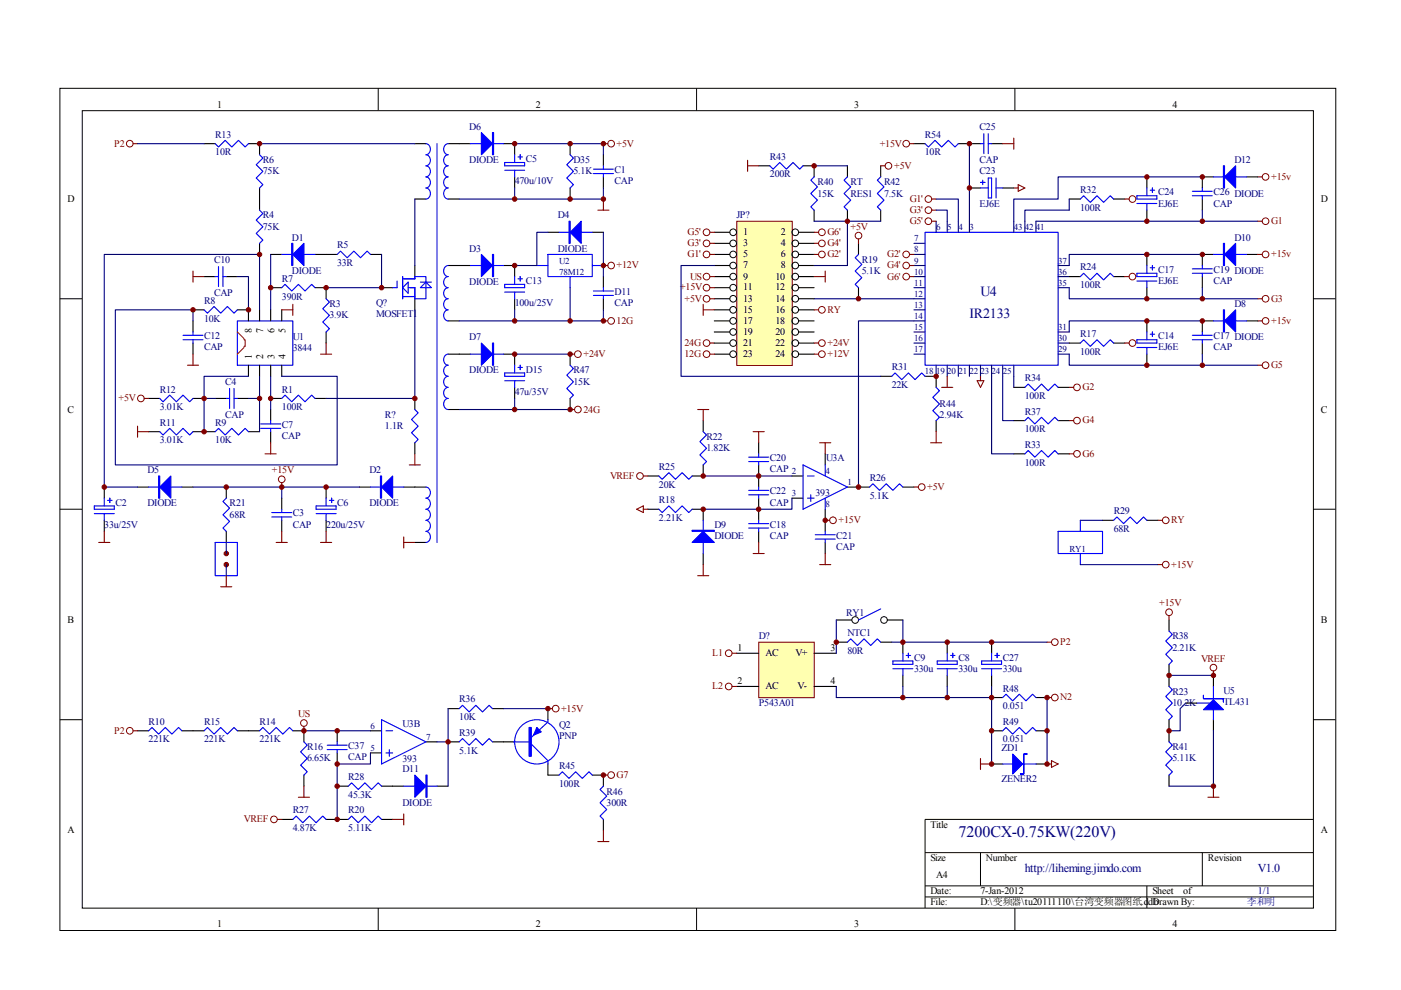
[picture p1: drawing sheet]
<svg xmlns="http://www.w3.org/2000/svg" width="297mm" height="210mm" viewBox="0 0 297 210" stroke-linecap="round" stroke-linejoin="round" font-family="sans-serif">
<g fill="none" stroke="#000" stroke-width=".21">
<path d="M12.7 18.7h270.5v178.6h-270.5zM80.2 18.7v4.7M147.7 18.7v4.7M215.2 18.7v4.7M17.4 23.5h261.1v169h-261.1zM12.7 63.3h4.7M278.4 63.3h4.7M12.7 108h4.7M278.4 108h4.7M12.7 152.6h4.7M278.4 152.6h4.7M278.4 173.7h-82.3v18.8"/>
<path d="M80.2 192.5v4.7M147.7 192.5v4.7M196.1 180.8h82.3M196.1 187.8h82.3M196.1 190.2h82.3M207.9 180.8v7M215.2 192.5v4.7M243.2 187.8v4.7M254.9 180.8v7"/>
</g>
<g fill="none" stroke="#00f" stroke-width=".23">
<path d="M45.6 30.5l.7 .7 1.4-1.4 1.4 1.4 1.5-1.4 1.4 1.4 .7-.7M55 32.8l.7 .7-1.4 1.4 1.4 1.4-1.4 1.4 1.4 1.5-.7 .7M90.3 30.5a1.21 1.21 0 0 1 .9 1.1 1.21 1.21 0 0 1-.9 1.2 1.2 1.2 0 0 1 .9 1.2 1.2 1.2 0 0 1-.9 1.2 1.2 1.2 0 0 1 .9 1.1 1.2 1.2 0 0 1-.9 1.2 1.2 1.2 0 0 1 .9 1.2 1.2 1.2 0 0 1-.9 1.2 1.2 1.2 0 0 1 .9 1.1 1.2 1.2 0 0 1-.9 1.2M92.7 30.5v84.5M95 30.5a1.21 1.21 0 0 0-.9 1.1 1.21 1.21 0 0 0 .9 1.2 1.2 1.2 0 0 0-.9 1.2 1.2 1.2 0 0 0 .9 1.2 1.2 1.2 0 0 0-.9 1.1 1.2 1.2 0 0 0 .9 1.2 1.2 1.2 0 0 0-.9 1.2 1.2 1.2 0 0 0 .9 1.2 1.2 1.2 0 0 0-.9 1.1 1.2 1.2 0 0 0 .9 1.2M99.7 30.5h7.1M107 34.5h4.2v.7h-4.2zM107 36.1h4.2M109.1 32.8v1.7M109.1 36.1v1.4M109.8 33.3h1M110.3 32.8v.9"/>
<path d="M120.9 32.8l.7 .7-1.4 1.4 1.4 1.4-1.4 1.4 1.4 1.5-.7 .7M125.8 35.9h4.2M125.8 36.8h4.2M127.9 35.2v.7M127.9 36.8v.7M196.1 30.5l.7 .7 1.4-1.4 1.5 1.4 1.4-1.4 1.4 1.4 .7-.7M207.9 30.5h.7M207.9 38.7h.9M207.9 39.9h1.6M208.4 38.2v1M208.6 28.3v4.3M209.5 30.5h.7"/>
<path d="M209.5 37.7h.7v4.3h-.7zM209.5 28.3v4.3M211.2 39.9h1.4M211.2 37.7v4.3M243.2 39.9v1.6M244.3 39.9v.9M257.3 37.5h7M45.6 58.6h.7M46.3 56.5v4.3M47.3 58.6h.7M47.3 56.5v4.3M55 44.6l.7 .7-1.4 1.4 1.4 1.4-1.4 1.4 1.4 1.4-.7 .7"/>
<path d="M59.7 53.9h7.1M71.5 53.9l.7-.7 1.4 1.5 1.4-1.5 1.4 1.5 1.4-1.5 .7 .7M84.2 59.6v1.4h-1M85.4 59.1h2.6v-.5h2.3v4.7h-2.3v-2.3h-1.5M85.4 58.6v4.7M89.1 59.8h2.4M95 56.3a1.2 1.2 0 0 0-.9 1.2 1.2 1.2 0 0 0 .9 1.1 1.2 1.2 0 0 0-.9 1.2 1.2 1.2 0 0 0 .9 1.2 1.2 1.2 0 0 0-.9 1.2 1.2 1.2 0 0 0 .9 1.1 1.2 1.2 0 0 0-.9 1.2 1.2 1.2 0 0 0 .9 1.2M99.7 56.3h7.1M109.1 58.6v1.7M109.8 59.1h1M110.3 58.6v1M113.8 56.3h2.4"/>
<path d="M116.2 53.9h9.4v4.7h-9.4zM118.5 49.3h7.1M120.9 58.6v2.4M125.6 56.3h2.3M182 53.9l-.7 .8 1.4 1.4-1.4 1.4 1.4 1.4-1.4 1.4 .7 .7M196.1 49.3h28.2v28.1h-28.2zM229 58.6l.8-.7 1.4 1.4 1.4-1.4 1.4 1.4 1.4-1.4 .7 .7M229 42.2l.8-.7 1.4 1.4 1.4-1.4 1.4 1.4 1.4-1.4 .7 .7M241 57.9h4.3v.7h-4.3zM241 41.5h4.3v.7h-4.3zM241 59.6h4.3M241 43.1h4.3"/>
<path d="M243.2 43.1v1.5M243.2 56.3v1.6M243.2 59.6v1.4M243.9 56.8h.9M243.9 40.3h.9M244.3 56.3v.9M257.3 53.9h7M38.8 72h4.2M38.8 71.1h4.2M40.9 70.4v.7M40.9 72v.7M43.3 65.7l.7 .7 1.4-1.4 1.4 1.4 1.4-1.4 1.4 1.4 .7-.7"/>
<path d="M50.3 68h11.8v9.4h-11.8zM59.7 61l.7-.7 1.4 1.4 1.5-1.4 1.4 1.4 1.4-1.4 .7 .7M69.1 63.3l.7 .7-1.4 1.5 1.4 1.4-1.4 1.4 1.4 1.4-.7 .7M85.4 62.9h2.6M85.4 61l1.1-1.2v2.4zM89.1 61l1.2-1.2 1.2 1.2zM95 65.7a1.2 1.2 0 0 0-.9 1.2 1.2 1.2 0 0 0 .9 1.1M95 75.1a1.2 1.2 0 0 0-.9 1.2 1.2 1.2 0 0 0 .9 1.1 1.21 1.21 0 0 0-.9 1.2 1.21 1.21 0 0 0 .9 1.2 1.2 1.2 0 0 0-.9 1.2 1.2 1.2 0 0 0 .9 1.1 1.2 1.2 0 0 0-.9 1.2 1.2 1.2 0 0 0 .9 1.2 1.2 1.2 0 0 0-.9 1.2 1.2 1.2 0 0 0 .9 1.1M99.7 75.1h7.1M107 60.3h4.2v.7h-4.2zM107 79.1h4.2v.7h-4.2zM107 61.9h4.2"/>
<path d="M109.1 61.9v1.4M109.1 77.4v1.7M109.8 77.9h1M110.3 77.4v1M120.9 77.4l.7 .7-1.4 1.4 1.4 1.5-1.4 1.4 1.4 1.4-.7 .7M125.8 62.6h4.2M125.8 61.7h4.2M127.9 61v.7M127.9 62.6v.7M189.1 79.8l.7-.7 1.4 1.4 1.4-1.4 1.4 1.4 1.4-1.4 .7 .7M229 72.7l.8-.7 1.4 1.4 1.4-1.4 1.4 1.4 1.4-1.4 .7 .7M241 72h4.3v.7h-4.3z"/>
<path d="M241 73.7h4.3M243.2 70.4v1.6M243.2 73.7v1.4M243.9 70.9h.9M244.3 70.4v.9M257.3 68h7M33.9 91.5l.7 .7 1.4-1.4 1.4 1.4 1.4-1.4 1.4 1.4 .7-.7M33.9 84.5l.7 .7 1.4-1.4 1.4 1.4 1.4-1.4 1.4 1.4 .7-.7M45.6 91.5l.7-.7 1.4 1.4 1.4-1.4 1.5 1.4 1.4-1.4 .7 .7M48 84.5h.7M48.7 82.4v4.2M49.6 84.5h.7"/>
<path d="M49.6 82.4v4.2M55.3 90.8h4.2M55.3 89.9h4.2M57.4 89.2v.7M57.4 90.8v.7M59.7 84.5l.7-.7 1.4 1.4 1.5-1.4 1.4 1.4 1.4-1.4 .7 .7M88 86.8l.7 .7-1.5 1.4 1.5 1.5-1.5 1.4 1.5 1.4-.7 .7M107 80.7h4.2M109.1 80.7v1.4M198.5 82.1l.7 .7-1.4 1.4 1.4 1.5-1.4 1.4 1.4 1.4-.7 .7M217.3 82.1l.7-.7 1.4 1.4 1.4-1.4 1.4 1.4 1.4-1.4 .7 .7M217.3 89.2l.7-.7 1.4 1.4 1.4-1.4 1.4 1.4 1.4-1.4 .7 .7"/>
<path d="M217.3 96.2l.7-.7 1.4 1.4 1.4-1.4 1.4 1.4 1.4-1.4 .7 .7M20 108.9h4.2M20 107.3h4.2v.7h-4.2zM22.1 105.6v1.7M22.1 108.9v1.4M22.8 106.1h1M23.3 105.6v1M31.5 103.3h7.1M45.6 115h4.7v7.1h-4.7zM48 105.6l-.7 .7 1.4 1.4-1.4 1.4 1.4 1.5-1.4 1.4 .7 .7M57.6 109.6h4.2M57.6 108.7h4.2"/>
<path d="M59.7 108v.7M59.7 109.6v.7M67 107.3h4.3v.7h-4.3zM67 108.9h4.3M69.1 105.6v1.7M69.1 108.9v1.4M69.8 106.1h1M70.3 105.6v1M78.5 103.3h7.1M90.3 103.3a1.2 1.2 0 0 1 .9 1.1 1.2 1.2 0 0 1-.9 1.2 1.2 1.2 0 0 1 .9 1.2 1.2 1.2 0 0 1-.9 1.2 1.21 1.21 0 0 1 .9 1.1 1.21 1.21 0 0 1-.9 1.2 1.2 1.2 0 0 1 .9 1.2 1.2 1.2 0 0 1-.9 1.2 1.2 1.2 0 0 1 .9 1.1 1.2 1.2 0 0 1-.9 1.2"/>
</g>
<g fill="none" stroke="#000" stroke-width=".23">
<path d="M43.3 30.5h2.3M52.7 30.5h2.3v2.3M55 39.9v4.7M88 30.5h2.3M95 30.5h4.7M106.8 30.5h2.3v2.3M109.1 37.5v2.4M120.9 30.5v2.3M120.9 39.9v2.3M127.9 32.8v2.4M127.9 37.5v2.4M193.8 30.5h2.3"/>
<path d="M203.2 30.5h4.7M205.5 39.9h2.4M210.2 30.5h2.4M212.6 39.9h2.3M243.2 37.5v2.4M254.9 37.5h2.4M264.3 37.5h2.4M43.3 58.6h2.3M48 58.6h2.3M55 51.6v2.3M57.4 53.9h2.3M66.8 53.9h4.7"/>
<path d="M78.5 53.9h2.4M88 56.3v2.3M88 42.2h2.3M95 42.2h2.4M95 56.3h4.7M106.8 56.3h2.3v2.3M116.2 49.3h2.3M125.6 49.3h2.3M127.9 58.6v2.4M182 51.6v2.3M226.7 58.6h2.3M226.7 42.2h2.3"/>
<path d="M236.1 58.6h2.4M236.1 42.2h2.4M243.2 44.6v2.3M243.2 53.9v2.4M254.9 53.9h2.4M264.3 53.9h2.4M40.9 65.7h2.4M40.9 68v2.4M40.9 72.7v2.4M50.3 65.7h2.4v2.3M52.7 77.4v2.4M55 65.7v2.3"/>
<path d="M55 77.4v2.4M57.4 65.7v2.3M57.4 77.4v2.4M57.4 61h2.3M59.7 65.7v2.3M59.7 77.4v2.4M66.8 61h2.3v2.3M69.1 70.4v2.3M80.9 61h2.3M88 63.3v2.4M95 68h2.4M95 75.1h4.7"/>
<path d="M106.8 75.1h2.3v2.3M109.1 63.3v2.4M120.9 75.1v2.3M127.9 63.3v2.4M182 61v2.3M186.7 79.8h2.4M196.1 79.8h2.4v2.3M226.7 72.7h2.3M236.1 72.7h2.4M243.2 61v2.3M243.2 68v2.4M243.2 75.1v2.3"/>
<path d="M254.9 68h2.4M264.3 68h2.4M31.5 91.5h2.4M31.5 84.5h2.4M40.9 91.5h4.7M40.9 84.5h2.4M45.6 84.5h2.4M50.3 84.5h2.4M52.7 91.5h2.3M57.4 86.8v2.4M57.4 91.5v2.4M57.4 84.5h2.3"/>
<path d="M66.8 84.5h2.3M88 84.5v2.3M88 93.9v2.3M95 86.8h2.4M109.1 82.1v2.4M120.9 84.5v2.3M198.5 89.2v2.3M214.9 82.1h2.4M214.9 89.2h2.4M214.9 96.2h2.4M224.3 82.1h2.4M224.3 89.2h2.4"/>
<path d="M224.3 96.2h2.4M22.1 103.3v2.3M22.1 110.3v2.4M29.2 103.3h2.3M38.6 103.3h2.3M48 103.3v2.3M48 112.7v2.3M59.7 105.6v2.4M59.7 110.3v2.4M69.1 103.3v2.3M69.1 110.3v2.4M76.2 103.3h2.3"/>
<path d="M85.6 103.3h4.7M88 115h2.3"/>
</g>
<path d="M50.3 70.4l1.4 1.4v.2h.3v1.4h-.3v.3l-1.4 1.4" fill="none" stroke="#f00" stroke-width=".23"/>
<g fill="#00f" stroke="#00f" stroke-width=".23">
<path d="M62.1 53.9l2.3-2.3v4.7z"/>
<path d="M80.9 103.3l2.3-2.4v4.7z"/>
<path d="M33.9 103.3l2.3-2.4v4.7z"/>
<path d="M102.1 28.1l2.3 2.4-2.3 2.3z"/>
<path d="M102.1 53.9l2.3 2.4-2.3 2.3z"/>
<path d="M102.1 72.7l2.3 2.4-2.3 2.3z"/>
<path d="M120.9 49.3l2.3-2.4v4.7z"/>
<path d="M259.6 68l2.4-2.3v4.7z"/>
<path d="M259.6 53.9l2.4-2.3v4.7z"/>
<path d="M259.6 37.5l2.4-2.3v4.7z"/>
<path d="M61.8 51.6h.3v4.7h-.3z" fill-rule="evenodd"/>
<path d="M80.7 100.9h.2v4.7h-.2z" fill-rule="evenodd"/>
<path d="M33.6 100.9h.3v4.7h-.3z" fill-rule="evenodd"/>
<path d="M104.4 28.1h.2v4.7h-.2z" fill-rule="evenodd"/>
<path d="M104.4 53.9h.2v4.7h-.2z" fill-rule="evenodd"/>
<path d="M104.4 72.7h.2v4.7h-.2z" fill-rule="evenodd"/>
<path d="M120.6 46.9h.3v4.7h-.3z" fill-rule="evenodd"/>
<path d="M259.4 65.7h.2v4.7h-.2z" fill-rule="evenodd"/>
<path d="M259.4 51.6h.2v4.7h-.2z" fill-rule="evenodd"/>
<path d="M259.4 35.2h.2v4.7h-.2z" fill-rule="evenodd"/>
</g>
<g fill="none" stroke="#000080" stroke-width=".23">
<path d="M55 30.5h33M109.1 30.5h18.8v2.3M109.1 39.9v2.3M127.9 39.9v2.3h-30.5M205.5 30.5v18.8M254.9 37.5h-30.6v4.7h-9.4v7.1M50.3 58.6h2.4v7.1M57.4 53.9v11.8M80.9 53.9v7.1h-11.8M88 42.2v14.1M116.2 49.3h-2.4v7h-4.7M127.9 49.3v9.3"/>
<path d="M193.8 56.3h2.3M193.8 58.6h2.3M193.8 51.6h2.3M193.8 53.9h2.3M198.5 42.2h4.7v7.1M198.5 44.6h2.3v4.7M198.5 46.9v2.4M224.3 58.6h2.4M226.7 42.2v2.4h-9.4v4.7M254.9 53.9h-28.2v2.4h-2.4M266.7 46.9h-47.1v2.4M40.9 68v-2.3h-16.4v32.9h47v-18.8h-11.8"/>
<path d="M52.7 79.8h-9.4v11.7M55 65.7v-11.8h-32.9v49.4h7.1M55 79.8v11.7M57.4 79.8v7M88 65.7v18.8h-18.9M109.1 65.7v2.3M109.1 75.1h11.8M120.9 61v7M127.9 65.7v2.3h-30.5M172.6 63.3h23.5M193.8 75.1h2.3M193.8 72.7h2.3"/>
<path d="M193.8 70.4h2.3M193.8 61h2.3M193.8 65.7h2.3M193.8 68h2.3M198.5 77.4v2.4M200.8 77.4v2.4M203.2 77.4v2.4M205.5 77.4v2.4M207.9 77.4v2.4M210.2 77.4v18.8h4.7M212.6 77.4v11.8h2.3M214.9 77.4v4.7"/>
<path d="M224.3 61h2.4v2.3h40M224.3 75.1h2.4v2.3h40M224.3 72.7h2.4M254.9 68h-28.2v2.4h-2.4M43.3 84.5h2.3M52.7 84.5h2.3M97.4 86.8h23.5M109.1 84.5v2.3M40.9 103.3h35.3M48 115v2.4M48 119.7v2.4M59.7 103.3v2.3"/>
</g>
<g fill="none" stroke="#800000" stroke-width=".21">
<circle cx="27.5" cy="30.5" r=".71"/>
<circle cx="129.6" cy="30.5" r=".71"/>
<circle cx="192.1" cy="30.5" r=".7"/>
<circle cx="268.3" cy="37.5" r=".71"/>
<circle cx="129.6" cy="56.3" r=".71"/>
<circle cx="182" cy="50" r=".7"/>
<circle cx="192.1" cy="53.9" r=".7"/>
<circle cx="192.1" cy="56.3" r=".7"/>
<circle cx="192.1" cy="58.6" r=".7"/>
<circle cx="196.8" cy="44.6" r=".71"/>
<circle cx="196.8" cy="46.9" r=".71"/>
<circle cx="196.8" cy="42.2" r=".71"/>
<circle cx="240.1" cy="58.6" r=".71"/>
<circle cx="240.1" cy="42.2" r=".71"/>
<circle cx="268.3" cy="53.9" r=".71"/>
<circle cx="268.3" cy="46.9" r=".71"/>
<circle cx="122.5" cy="75.1" r=".71"/>
<circle cx="129.6" cy="68" r=".71"/>
<circle cx="240.1" cy="72.7" r=".71"/>
<circle cx="268.3" cy="68" r=".71"/>
<circle cx="268.3" cy="63.3" r=".71"/>
<circle cx="268.3" cy="77.4" r=".71"/>
<circle cx="29.9" cy="84.5" r=".7"/>
<circle cx="122.5" cy="86.8" r=".71"/>
<circle cx="228.3" cy="82.1" r=".71"/>
<circle cx="228.3" cy="96.2" r=".71"/>
<circle cx="228.3" cy="89.2" r=".71"/>
</g>
<g fill="none" stroke="#800000" stroke-width=".23">
<path d="M28.2 30.5h1M127.9 30.5h1M192.8 30.5h1M212.6 30.5h2.3M214.9 29.3v2.3M214.9 39.9h1M215.9 39.2l1.4 .7-1.4 .7zM266.7 37.5h.9M40.9 57.5v2.3M40.9 58.6h2.4M127.9 56.3h1M182 50.7v.9"/>
<path d="M192.8 58.6h1M192.8 56.3h1M192.8 53.9h1M197.5 42.2h1M197.5 46.9h1M197.5 44.6h1M238.5 58.6h.9M238.5 42.2h.9M266.7 53.9h.9M266.7 46.9h.9M39.7 77.4h2.4M40.9 75.1v2.3"/>
<path d="M59.7 65.7h2.4M62.1 64.5v2.4M68 75.1h2.3M69.1 72.7v2.4M120.9 75.1h.9M127.9 68h1M200.8 79.8v2.3M207.9 79.8v.9M238.5 72.7h.9M266.7 77.4h.9M266.7 68h.9M266.7 63.3h.9"/>
<path d="M29.2 90.4v2.3M29.2 91.5h2.3M30.6 84.5h.9M56.2 96.2h2.4M57.4 93.9v2.3M86.8 98.6h2.3M88 96.2v2.4M120.9 86.8h.9M197.3 93.9h2.4M198.5 91.5v2.4M199.7 82.1h2.3M207.2 80.7h1.4l-.7 1.4z"/>
<path d="M226.7 96.2h.9M226.7 82.1h.9M226.7 89.2h.9M20.9 115h2.4M22.1 112.7v2.3M58.6 115h2.3M59.7 112.7v2.3M68 115h2.3M69.1 112.7v2.3M85.6 115h2.4M85.6 113.8v2.4M46.8 124.4h2.3"/>
<path d="M48 122.1v2.3"/>
</g>
<g fill="#800000" stroke="#800000" stroke-width=".21">
<circle cx="48" cy="117.4" r=".47"/>
<circle cx="48" cy="119.7" r=".47"/>
<circle cx="52.7" cy="65.7" r=".47"/>
<circle cx="43.3" cy="91.5" r=".47"/>
<circle cx="43.3" cy="84.5" r=".47"/>
<circle cx="57.4" cy="84.5" r=".47"/>
<circle cx="57.4" cy="61" r=".47"/>
<circle cx="69.1" cy="61" r=".47"/>
<circle cx="80.9" cy="61" r=".47"/>
<circle cx="88" cy="84.5" r=".47"/>
<circle cx="55" cy="53.9" r=".47"/>
<circle cx="55" cy="30.5" r=".47"/>
<circle cx="55" cy="84.5" r=".47"/>
<circle cx="69.1" cy="103.3" r=".47"/>
<circle cx="48" cy="103.3" r=".47"/>
<circle cx="22.1" cy="103.3" r=".47"/>
<circle cx="109.1" cy="56.3" r=".47"/>
<circle cx="109.1" cy="75.1" r=".47"/>
<circle cx="109.1" cy="42.2" r=".47"/>
<circle cx="109.1" cy="68" r=".47"/>
<circle cx="109.1" cy="86.8" r=".47"/>
<circle cx="120.9" cy="30.5" r=".47"/>
<circle cx="120.9" cy="42.2" r=".47"/>
<circle cx="120.9" cy="75.1" r=".47"/>
<circle cx="120.9" cy="86.8" r=".47"/>
<circle cx="127.9" cy="30.5" r=".47"/>
<circle cx="127.9" cy="68" r=".47"/>
<circle cx="120.9" cy="68" r=".47"/>
<circle cx="127.9" cy="56.3" r=".47"/>
</g>
<path d="M156.3 47h11.7v30.5h-11.7z" fill="#ffffb0"/>
<g fill="none" stroke="#800000" stroke-width=".21">
<path d="M156.2 46.9h11.8v30.6h-11.8z"/>
<circle cx="149.8" cy="49.2" r=".71"/>
<circle cx="149.8" cy="51.6" r=".71"/>
<circle cx="149.8" cy="53.9" r=".71"/>
<circle cx="149.8" cy="58.6" r=".71"/>
<circle cx="174.3" cy="49.2" r=".71"/>
<circle cx="174.3" cy="51.6" r=".71"/>
<circle cx="174.3" cy="53.9" r=".71"/>
<circle cx="149.8" cy="75.1" r=".71"/>
<circle cx="149.8" cy="63.3" r=".71"/>
<circle cx="149.8" cy="61" r=".71"/>
<circle cx="149.8" cy="72.7" r=".71"/>
<circle cx="174.3" cy="65.7" r=".71"/>
<circle cx="174.3" cy="72.7" r=".71"/>
<circle cx="174.3" cy="75.1" r=".71"/>
<circle cx="135.7" cy="100.9" r=".71"/>
<circle cx="176.6" cy="110.3" r=".71"/>
<circle cx="195.4" cy="103.3" r=".7"/>
<circle cx="27.5" cy="154.9" r=".71"/>
<circle cx="117.8" cy="150.2" r=".71"/>
<circle cx="58.1" cy="173.7" r=".71"/>
<circle cx="129.6" cy="164.3" r=".71"/>
</g>
<g fill="none" stroke="#000" stroke-width=".21">
<circle cx="155.4" cy="51.6" r=".71"/>
<circle cx="155.4" cy="49.2" r=".71"/>
<circle cx="155.4" cy="53.9" r=".71"/>
<circle cx="155.4" cy="56.3" r=".71"/>
<circle cx="155.4" cy="58.6" r=".71"/>
<circle cx="168.6" cy="51.6" r=".71"/>
<circle cx="168.6" cy="49.2" r=".71"/>
<circle cx="168.6" cy="53.9" r=".7"/>
<circle cx="168.6" cy="56.3" r=".7"/>
<circle cx="168.6" cy="58.6" r=".7"/>
<circle cx="155.4" cy="65.7" r=".71"/>
<circle cx="155.4" cy="68" r=".71"/>
<circle cx="155.4" cy="63.3" r=".71"/>
<circle cx="155.4" cy="61" r=".71"/>
<circle cx="155.4" cy="70.4" r=".71"/>
<circle cx="155.4" cy="72.7" r=".71"/>
<circle cx="155.4" cy="75.1" r=".71"/>
<circle cx="168.6" cy="68" r=".71"/>
<circle cx="168.6" cy="65.7" r=".71"/>
<circle cx="168.6" cy="75.1" r=".7"/>
<circle cx="168.6" cy="63.3" r=".7"/>
<circle cx="168.6" cy="70.4" r=".7"/>
<circle cx="168.6" cy="72.7" r=".7"/>
<circle cx="168.6" cy="61" r=".7"/>
</g>
<g fill="none" stroke="#000" stroke-width=".23">
<path d="M160.9 35.2h2.3M170.3 35.2h2.3v2.3M179.7 35.2v2.3M186.7 35.2v2.3M151.4 49.3h3.3M151.4 51.6h3.3M151.4 53.9h3.3M151.4 56.3h3.3M151.4 58.6h3.3M169.3 49.3h3.3M169.3 51.6h3.3M169.3 53.9h3.3"/>
<path d="M169.3 56.3h3.3M169.3 58.6h3.3M172.6 44.6v2.3M179.7 44.6v2.3M186.7 44.6v2.3M151.4 61h3.3M151.4 63.3h3.3M151.4 65.7h3.3M151.4 68h3.3M151.4 70.4h3.3M151.4 72.7h3.3M151.4 75.1h3.3"/>
<path d="M169.3 61h3.3M169.3 63.3h3.3M169.3 65.7h3.3M169.3 68h3.3M169.3 70.4h3.3M169.3 72.7h3.3M169.3 75.1h3.3M149.1 98.6v2.3h-2.4M149.1 89.2v2.3M160.9 93.9v2.3M160.9 98.6v4.7M175 96.2v2.4"/>
<path d="M137.3 100.9h2.4M137.3 108h2.4M146.7 108h2.4v2.3M149.1 117.4v2.3M160.9 105.6v4.7M160.9 112.7v2.3M167.9 100.9h2.4M167.9 105.6h2.4M175 108v4.7M175 115v2.4M179.7 103.3h4.7M191.4 103.3h2.4"/>
<path d="M177.3 136.2h2.4M186.7 136.2h2.4M191.4 136.2v2.3M210.2 136.2v2.3M29.2 154.9h2.3M38.6 154.9h4.7M50.3 154.9h4.7M62.1 154.9h2.3v2.4M71.5 154.9v2.4M71.5 159.6v2.4M78.5 154.9h2.4M78.5 159.6h2.4"/>
<path d="M90.3 157.3h2.4M95 157.3h2.4M95 150.2h2.4M104.4 157.3h4.7M104.4 150.2h2.4M116.2 150.2v2.4M191.4 143.2v2.3M210.2 154.9h2.4M210.2 147.9h2.4M210.2 143.2v2.3M219.6 154.9h2.4M219.6 147.9h2.4"/>
<path d="M59.7 173.7h2.4M64.4 164.3v2.4M69.1 173.7h4.7M71.5 166.7h2.3M80.9 173.7h2.3M80.9 166.7h4.7M92.7 166.7h2.3M116.2 162v2.3h2.3M125.6 164.3h2.3v2.4M127.9 173.7v2.4M210.2 162h2.4M219.6 162h2.4"/>
</g>
<g fill="none" stroke="#800000" stroke-width=".23">
<path d="M150.5 49.3h.9M150.5 51.6h.9M150.5 53.9h.9M150.5 58.6h.9M172.6 49.3h1M172.6 51.6h1M172.6 53.9h1M172.6 58.6h2.4M175 57.5v2.3M149.1 65.7h2.3M149.1 64.5v2.4M150.5 72.7h.9"/>
<path d="M150.5 75.1h.9M150.5 61h.9M150.5 63.3h.9M172.6 65.7h1M172.6 72.7h1M172.6 75.1h1M159.7 91.5h2.3M160.9 91.5v2.4M173.8 93.9h2.3M175 93.9v2.3M135 108l1.4-.7v1.4zM136.4 100.9h.9"/>
<path d="M136.4 108h.9M149.1 119.7v2.4M159.7 117.4h2.3M160.9 115v2.4M173.8 119.7h2.3M175 117.4v2.3M175 110.3h.9M193.8 103.3h.9M147.9 122.1h2.4M28.2 154.9h1M116.2 150.2h.9M58.8 173.7h.9"/>
<path d="M63.3 169h2.3M64.4 166.7v2.3M83.2 173.7h2.4M85.6 172.6v2.3M126.8 178.4h2.3M127.9 176.1v2.3M127.9 164.3h1"/>
</g>
<g fill="none" stroke="#00f" stroke-width=".23">
<path d="M163.2 35.2l.7 .7 1.4-1.4 1.4 1.4 1.4-1.4 1.5 1.4 .7-.7M172.6 37.5l-.7 .7 1.4 1.4-1.4 1.4 1.4 1.4-1.4 1.5 .7 .7M179.7 37.5l-.7 .7 1.4 1.4-1.4 1.4 1.4 1.4-1.4 1.5 .7 .7M186.7 37.5l-.7 .7 1.4 1.4-1.4 1.4 1.4 1.4-1.4 1.5 .7 .7M149.1 91.5l.7 .7-1.4 1.4 1.4 1.5-1.4 1.4 1.4 1.4-.7 .7M158.7 97.9h4.3M158.7 96.9h4.3M160.9 96.2v.7M160.9 97.9v.7M170.3 98.6l9.4 4.7-9.4 4.7zM175 98.6v2.3M139.7 100.9l.7 .7 1.4-1.4 1.4 1.4 1.4-1.4 1.4 1.4 .7-.7"/>
<path d="M139.7 108l.7 .7 1.4-1.4 1.4 1.4 1.4-1.4 1.4 1.4 .7-.7M149.1 110.3v7.1M158.7 104.9h4.3M158.7 104h4.3M158.7 112h4.3M158.7 111h4.3M160.9 103.3v.7M160.9 104.9v.7M160.9 110.3v.7M160.9 112v.7M171.2 100.9h1.4M171.2 105.6h1.4"/>
<path d="M171.9 104.9v1.4M172.8 114.3h4.3M172.8 113.4h4.3M175 105.6v2.4M175 112.7v.7M175 114.3v.7M184.4 103.3l.7-.7 1.4 1.4 1.4-1.4 1.4 1.4 1.4-1.4 .7 .7M179.7 136.2l.7-.8 1.4 1.5 1.4-1.5 1.4 1.5 1.4-1.5 .7 .8M191.4 138.5v1.6M192.1 139h1M192.6 138.5v.9M210.2 138.5v1.6"/>
<path d="M210.9 139h1M211.4 138.5v.9M31.5 154.9l.7-.7 1.4 1.4 1.4-1.4 1.4 1.4 1.5-1.4 .7 .7M43.3 154.9l.7-.7 1.4 1.4 1.4-1.4 1.4 1.4 1.4-1.4 .7 .7M55 154.9l.7-.7 1.4 1.4 1.5-1.4 1.4 1.4 1.4-1.4 .7 .7M64.4 157.3l.7 .7-1.4 1.4 1.4 1.4-1.4 1.4 1.4 1.4-.7 .7M69.4 158.9h4.2M69.4 158h4.2M71.5 157.3v.7M71.5 158.9v.7M80.9 152.6l9.4 4.7-9.4 4.7zM81.8 154.9h1.4"/>
<path d="M81.8 159.6h1.4M82.5 158.9v1.4M97.4 157.3l.7-.7 1.4 1.4 1.4-1.4 1.4 1.4 1.4-1.4 .7 .7M97.4 150.2l.7-.7 1.4 1.4 1.4-1.4 1.4 1.4 1.4-1.4 .7 .7M108.9 157.3h3.3M112.6 157.8l3.6 3.5v.7M116.2 152.6v.5l-3.6 3.3M189.3 140.1h4.2v.8h-4.2zM189.3 141.8h4.2M191.4 141.8v1.4M208.1 141.8h4.3M208.1 140.1h4.3v.8h-4.3z"/>
<path d="M210.2 141.8v1.4M212.6 147.9l.7-.7 1.4 1.4 1.4-1.4 1.4 1.4 1.4-1.4 .7 .7M212.6 154.9l.7-.7 1.4 1.4 1.4-1.4 1.4 1.4 1.4-1.4 .7 .7M62.1 173.7l.7-.7 1.4 1.4 1.4-1.4 1.4 1.4 1.4-1.4 .7 .7M73.8 166.7l.7-.7 1.5 1.4 1.4-1.4 1.4 1.4 1.4-1.4 .7 .7M73.8 173.7l.7-.7 1.5 1.4 1.4-1.4 1.4 1.4 1.4-1.4 .7 .7M85.6 166.7h7.1M118.5 164.3l.7-.7 1.4 1.4 1.5-1.4 1.4 1.4 1.4-1.4 .7 .7M127.9 166.7l-.7 .7 1.4 1.4-1.4 1.4 1.4 1.4-1.4 1.4 .7 .7M212.6 162h7"/>
<circle cx="113.8" cy="157.3" r="4.7"/>
</g>
<g fill="none" stroke="#000080" stroke-width=".23">
<path d="M172.6 35.2h7.1M151.4 56.3h-7v23.5h42.3M172.6 46.9h14.1M179.7 46.9v9.4h-7.1M193.8 68h-11.8v35.3M167.9 105.6v2.4h-18.8M189.1 136.2h32.9M64.4 154.9h14.1M78.5 159.6v2.4h-7v11.7M92.7 157.3h2.3v9.4M95 150.2v7.1M106.8 150.2h9.4"/>
<path d="M177.3 147.9h32.9v14.1M191.4 145.5v2.4M210.2 145.5v2.4M222 147.9v14.1"/>
</g>
<g fill="#800000" stroke="#800000" stroke-width=".21">
<circle cx="198.5" cy="79.8" r=".47"/>
<circle cx="243.2" cy="68" r=".47"/>
<circle cx="243.2" cy="77.4" r=".47"/>
<circle cx="243.2" cy="53.9" r=".47"/>
<circle cx="243.2" cy="63.3" r=".47"/>
<circle cx="243.2" cy="37.5" r=".47"/>
<circle cx="243.2" cy="46.9" r=".47"/>
<circle cx="205.5" cy="39.9" r=".47"/>
<circle cx="205.5" cy="30.5" r=".47"/>
<circle cx="182" cy="63.3" r=".47"/>
<circle cx="179.7" cy="46.9" r=".47"/>
<circle cx="172.6" cy="35.2" r=".47"/>
</g>
<g fill="#00f" stroke="#00f" stroke-width=".23">
<path d="M149.1 112.7l2.3 2.3h-4.7z"/>
<path d="M88 164.3l2.3 2.4-2.3 2.3z"/>
<path d="M113.8 154.2l1 1-1.7 .7z"/>
<path d="M214.7 159.9l2.1 2.1-2.1 2.1z"/>
<path d="M146.7 112.4h4.7v.3h-4.7z" fill-rule="evenodd"/>
<path d="M90.3 164.3h.2v4.7h-.2z" fill-rule="evenodd"/>
<path d="M112.2 154.2h.4v6.1h-.4z" fill-rule="evenodd"/>
<path d="M217.1 159.9v4.2h-.8h.8v-4.2h.7z" fill-rule="evenodd"/>
</g>
<path d="M161 136.2h11.6v11.7h-11.6z" fill="#ffffb0"/>
<g fill="none" stroke="#800000" stroke-width=".21">
<path d="M160.9 136.2h11.7v11.7h-11.7z"/>
<circle cx="188.4" cy="35.2" r=".71"/>
<circle cx="59.7" cy="101.6" r=".71"/>
<circle cx="247.2" cy="110.3" r=".71"/>
<circle cx="247.2" cy="119.7" r=".7"/>
<circle cx="154.5" cy="138.5" r=".71"/>
<circle cx="223.6" cy="136.2" r=".7"/>
<circle cx="247.9" cy="129.8" r=".71"/>
<circle cx="64.4" cy="153.3" r=".7"/>
<circle cx="154.5" cy="145.5" r=".71"/>
<circle cx="223.6" cy="147.9" r=".7"/>
<circle cx="257.3" cy="141.6" r=".7"/>
</g>
<g fill="none" stroke="#000" stroke-width=".23">
<path d="M254.9 37.5v2.4M254.9 42.2v2.4M254.9 53.9v2.4M254.9 58.6v2.4M254.9 68v2.4M254.9 72.7v2.4M233.8 110.3h2.3M243.2 110.3h2.3M156.2 138.5h4.7M172.6 138.5h4.7M177.3 131.5h3.3M188.1 131.5h3.3"/>
<path d="M200.8 136.2v2.3M247.9 131.5v2.3M156.2 145.5h4.7M172.6 145.5h4.7M200.8 143.2v2.3M247.9 140.9v4.6M247.9 152.6v4.7M251.4 149.1h2.3M257.3 143.2v2.3M257.3 152.6v2.3M247.9 164.3v2.4"/>
</g>
<g fill="none" stroke="#000080" stroke-width=".23">
<path d="M29.2 30.5h14.1M254.9 44.6v2.3M254.9 61v2.3M254.9 75.1v2.3M149.1 100.9h18.8M229 110.3h4.8M229 119.7h16.5M177.3 131.5v7M191.4 131.5v4.7M177.3 145.5v2.4M200.8 145.5v2.4M247.9 143.2h9.4"/>
<path d="M251.4 149.1l-1.2 1.1v4.7h-2.3M257.3 154.9v11.8h-9.4"/>
</g>
<g fill="none" stroke="#800000" stroke-width=".23">
<path d="M158.5 35.2h2.4M158.5 34v2.3M186.7 35.2h1M126.8 44.6h2.3M127.9 42.2v2.4M147.9 86.8h2.4M149.1 86.8v2.4M59.7 102.3v1M245.5 110.3h1M245.5 119.7h1M155.2 138.5h1M222 136.2h.9"/>
<path d="M247.9 130.5v1M64.4 154v.9M155.2 145.5h1M222 147.9h.9M257.3 142.3v.9M207.9 160.8v2.4M207.9 162h2.3M222 162h.9M222.9 161.3l1.4 .7-1.4 .7zM256.1 169h2.3M257.3 166.7v2.3"/>
</g>
<g fill="none" stroke="#00f" stroke-width=".23">
<path d="M254.9 39.9v.7M252.8 41.5h4.2M252.8 40.6h4.2M252.8 57.9h4.2M252.8 57h4.2M254.9 41.5v.7M254.9 56.3v.7M254.9 57.9v.7M252.8 72h4.2M252.8 71.1h4.2M254.9 70.4v.7M254.9 72v.7"/>
<path d="M224.3 112.7h9.5v4.7h-9.5zM229 110.3v2.4M229 117.4v2.3M236.1 110.3l.7-.7 1.4 1.4 1.4-1.4 1.4 1.4 1.5-1.4 .7 .7M186.7 129.1l-4.7 2.4M200.8 138.5v1.6M201.5 139h1M202 138.5v.9M247.9 133.8l.7 .7-1.4 1.4 1.4 1.4-1.4 1.4 1.4 1.4-.7 .8M198.7 140.1h4.2v.8h-4.2zM198.7 141.8h4.2M200.8 141.8v1.4"/>
<path d="M247.9 145.5l.7 .8-1.4 1.4 1.4 1.4-1.4 1.4 1.4 1.4-.7 .7M247.9 157.3l.7 .7-1.4 1.4 1.4 1.4-1.4 1.4 1.4 1.4-.7 .7M253.7 149.1h3.3M257.3 145.5v7.1"/>
</g>
<g fill="none" stroke="#000" stroke-width=".21">
<circle cx="181.3" cy="131.5" r=".71"/>
<circle cx="187.4" cy="131.5" r=".7"/>
</g>
<g fill="#00f" stroke="#00f" stroke-width=".23">
<path d="M255.2 150.5l2.1-2.1 2.1 2.1z"/>
<path d="M255.2 147.4v.7h4.2v.7v-.7h-4.2z" fill-rule="evenodd"/>
</g>
<g fill="#800000" stroke="#800000" stroke-width=".21">
<circle cx="40.9" cy="65.7" r=".47"/>
<circle cx="59.7" cy="103.3" r=".47"/>
<circle cx="109.1" cy="30.5" r=".47"/>
<circle cx="254.9" cy="37.5" r=".47"/>
<circle cx="254.9" cy="53.9" r=".47"/>
<circle cx="254.9" cy="68" r=".47"/>
<circle cx="254.9" cy="46.9" r=".47"/>
<circle cx="254.9" cy="63.3" r=".47"/>
<circle cx="254.9" cy="77.4" r=".47"/>
<circle cx="127.9" cy="42.2" r=".47"/>
<circle cx="247.9" cy="143.2" r=".47"/>
<circle cx="247.9" cy="154.9" r=".47"/>
<circle cx="257.3" cy="143.2" r=".47"/>
<circle cx="257.3" cy="166.7" r=".47"/>
<circle cx="177.3" cy="136.2" r=".47"/>
<circle cx="210.2" cy="147.9" r=".47"/>
<circle cx="222" cy="147.9" r=".47"/>
<circle cx="210.2" cy="154.9" r=".47"/>
<circle cx="222" cy="154.9" r=".47"/>
<circle cx="191.4" cy="136.2" r=".47"/>
<circle cx="210.2" cy="136.2" r=".47"/>
<circle cx="210.2" cy="162" r=".47"/>
<circle cx="222" cy="162" r=".47"/>
<circle cx="191.4" cy="147.9" r=".47"/>
<circle cx="200.8" cy="136.2" r=".47"/>
<circle cx="200.8" cy="147.9" r=".47"/>
<circle cx="64.4" cy="154.9" r=".47"/>
<circle cx="71.5" cy="173.7" r=".47"/>
<circle cx="71.5" cy="166.7" r=".47"/>
<circle cx="71.5" cy="154.9" r=".47"/>
<circle cx="71.5" cy="162" r=".47"/>
<circle cx="95" cy="157.3" r=".47"/>
<circle cx="127.9" cy="164.3" r=".47"/>
<circle cx="116.2" cy="150.2" r=".47"/>
<circle cx="175" cy="110.3" r=".47"/>
<circle cx="160.9" cy="108" r=".47"/>
<circle cx="149.1" cy="108" r=".47"/>
<circle cx="182" cy="103.3" r=".47"/>
<circle cx="160.9" cy="100.9" r=".47"/>
<circle cx="149.1" cy="100.9" r=".47"/>
</g>
<text font-size="3.4" fill="#000080" x="203.2" y="177.6">7200CX-0.75KW(220V)</text>
<g font-size="3" fill="#000080">
<text x="207.9" y="62.7">U4</text>
<text x="205.6" y="67.4">IR2133</text>
</g>
<g font-size="2.5" fill="#000080">
<text x="217.3" y="184.8">http://liheming.jimdo.com</text>
<text x="266.7" y="184.8">V1.0</text>
</g>
<g font-size="2.1">
<text x="46.1" y="22.9">1</text>
<text x="113.6" y="22.9">2</text>
<text x="181.1" y="22.9">3</text>
<text x="248.6" y="22.9">4</text>
<text x="14.3" y="42.8">D</text>
<text x="280.1" y="42.8">D</text>
<text x="157.6" y="49.9">1</text>
<text x="157.6" y="52.2">3</text>
<text x="165.5" y="49.9">2</text>
<text x="165.5" y="52.2">4</text>
<text x="157.6" y="54.5">5</text>
<text x="157.6" y="56.9">7</text>
<text x="157.6" y="59.3">9</text>
<text x="164.4" y="59.3">10</text>
<text x="165.5" y="54.5">6</text>
<text x="165.5" y="56.9">8</text>
<text x="157.6" y="61.6">11</text>
<text x="157.6" y="63.9">13</text>
<text x="164.4" y="61.6">12</text>
<text x="164.4" y="63.9">14</text>
<text x="53.4" y="70.6" transform="rotate(-90 53.4 70.6)">8</text>
<text x="55.8" y="70.6" transform="rotate(-90 55.8 70.6)">7</text>
<text x="58.2" y="70.6" transform="rotate(-90 58.2 70.6)">6</text>
<text x="60.5" y="70.6" transform="rotate(-90 60.5 70.6)">5</text>
<text x="157.6" y="66.3">15</text>
<text x="157.6" y="68.7">17</text>
<text x="157.6" y="71">19</text>
<text x="164.4" y="66.3">16</text>
<text x="164.4" y="68.7">18</text>
<text x="164.4" y="71">20</text>
<text x="53.4" y="76" transform="rotate(-90 53.4 76)">1</text>
<text x="55.8" y="76" transform="rotate(-90 55.8 76)">2</text>
<text x="58.2" y="76" transform="rotate(-90 58.2 76)">3</text>
<text x="60.5" y="76" transform="rotate(-90 60.5 76)">4</text>
<text x="157.6" y="73.3">21</text>
<text x="157.6" y="75.7">23</text>
<text x="164.4" y="73.3">22</text>
<text x="164.4" y="75.7">24</text>
<text x="14.3" y="87.5">C</text>
<text x="280.1" y="87.5">C</text>
<text x="14.3" y="132.1">B</text>
<text x="156.4" y="137.9">1</text>
<text x="176.1" y="137.9">3</text>
<text x="280.1" y="132.1">B</text>
<text x="162.3" y="139.1">AC</text>
<text x="168.7" y="139.1">V+</text>
<text x="156.4" y="145">2</text>
<text x="162.3" y="146.1">AC</text>
<text x="169.1" y="146.1">V-</text>
<text x="176.1" y="145">4</text>
<text x="14.3" y="176.7">A</text>
<text x="197.3" y="175.5">Title</text>
<text x="280.1" y="176.7">A</text>
<text x="197.3" y="182.6">Size</text>
<text x="209" y="182.6">Number</text>
<text x="256.1" y="182.6">Revision</text>
<text x="197.3" y="189.6">Date:</text>
<text x="197.3" y="192">File:</text>
<text x="198.5" y="186.1">A4</text>
<text x="207.9" y="189.6">7-Jan-2012</text>
<text x="207.9" y="192">D:\变频器\tu20111110\台湾变频器图纸.ddb</text>
<text x="244.3" y="189.6">Sheet</text>
<text x="244.3" y="192">Drawn By:</text>
<text x="250.9" y="189.6">of</text>
<text x="46.1" y="196.6">1</text>
<text x="113.6" y="196.6">2</text>
<text x="181.1" y="196.6">3</text>
<text x="248.6" y="196.6">4</text>
</g>
<g font-size="2.1" fill="#000080">
<text x="45.6" y="29.2">R13</text>
<text x="99.5" y="27.5">D6</text>
<text x="196.1" y="29.2">R54</text>
<text x="207.7" y="27.5">C25</text>
<text x="45.6" y="32.9">10R</text>
<text x="55.7" y="34.6">R6</text>
<text x="99.5" y="34.6">DIODE</text>
<text x="111.5" y="34.4">C5</text>
<text x="121.6" y="34.6">D35</text>
<text x="163.2" y="33.9">R43</text>
<text x="196.1" y="32.9">10R</text>
<text x="207.7" y="34.6">CAP</text>
<text x="261.7" y="34.6">D12</text>
<text x="55.7" y="36.9">75K</text>
<text x="109.1" y="39">470u/10V</text>
<text x="121.6" y="36.9">5.1K</text>
<text x="130.3" y="36.7">C1</text>
<text x="130.3" y="39">CAP</text>
<text x="163.2" y="37.6">200R</text>
<text x="173.3" y="39.3">R40</text>
<text x="173.3" y="41.7">15K</text>
<text x="180.3" y="39.3">RT</text>
<text x="180.3" y="41.7">RES1</text>
<text x="187.5" y="39.3">R42</text>
<text x="187.5" y="41.7">7.5K</text>
<text x="207.7" y="36.9">C23</text>
<text x="229" y="40.9">R32</text>
<text x="245.5" y="41.4">C24</text>
<text x="257.3" y="41.4">C26 DIODE</text>
<text x="55.7" y="46.3">R4</text>
<text x="118.3" y="46.3">D4</text>
<text x="156.1" y="46.3">JP?</text>
<text x="207.7" y="44">EJ6E</text>
<text x="229" y="44.7">100R</text>
<text x="245.5" y="43.8">EJ6E</text>
<text x="257.3" y="43.8">CAP</text>
<text x="55.7" y="48.7">75K</text>
<text x="61.9" y="51.1">D1</text>
<text x="71.5" y="52.7">R5</text>
<text x="99.5" y="53.4">D3</text>
<text x="118.3" y="53.4">DIODE</text>
<text x="261.7" y="51.1">D10</text>
<text x="45.4" y="55.7">C10</text>
<text x="59.8" y="59.7">R7</text>
<text x="61.9" y="58.1">DIODE</text>
<text x="71.5" y="56.4">33R</text>
<text x="182.7" y="55.7">R19</text>
<text x="182.7" y="58.1">5.1K</text>
<text x="229" y="57.3">R24</text>
<text x="245.5" y="57.8">C17</text>
<text x="257.3" y="57.8">C19 DIODE</text>
<text x="43.3" y="64.4">R8</text>
<text x="45.4" y="62.8">CAP</text>
<text x="59.8" y="63.5">390R</text>
<text x="69.8" y="65.1">R3</text>
<text x="79.8" y="64.9">Q?</text>
<text x="99.5" y="60.5">DIODE</text>
<text x="109.1" y="64.9">100u/25V</text>
<text x="111.5" y="60.2">C13</text>
<text x="130.3" y="62.5">D11</text>
<text x="130.3" y="64.9">CAP</text>
<text x="229" y="61.1">100R</text>
<text x="245.5" y="60.2">EJ6E</text>
<text x="257.3" y="60.2">CAP</text>
<text x="261.7" y="65.1">D8</text>
<text x="43.3" y="68.2">10K</text>
<text x="43.3" y="71.9">C12</text>
<text x="69.8" y="67.5">3.9K</text>
<text x="79.8" y="67.2">MOSFET1</text>
<text x="229" y="71.5">R17</text>
<text x="245.5" y="71.9">C14</text>
<text x="257.3" y="71.9">C17 DIODE</text>
<text x="43.3" y="74.3">CAP</text>
<text x="62.1" y="72.2">U1</text>
<text x="62.1" y="74.5">3844</text>
<text x="99.5" y="72.2">D7</text>
<text x="229" y="75.2">100R</text>
<text x="245.5" y="74.3">EJ6E</text>
<text x="257.3" y="74.3">CAP</text>
<text x="33.9" y="83.2">R12</text>
<text x="47.8" y="81.5">C4</text>
<text x="59.8" y="83.2">R1</text>
<text x="99.5" y="79.2">DIODE</text>
<text x="109.1" y="83.7">47u/35V</text>
<text x="111.5" y="79">D15</text>
<text x="121.6" y="79.2">R47</text>
<text x="121.6" y="81.5">15K</text>
<text x="189.1" y="78.5">R31</text>
<text x="189.1" y="82.3">22K</text>
<text x="217.3" y="80.9">R34</text>
<text x="33.9" y="87">3.01K</text>
<text x="47.8" y="88.6">CAP</text>
<text x="59.8" y="87">100R</text>
<text x="81.6" y="88.6">R?</text>
<text x="199.2" y="86.3">R44</text>
<text x="199.2" y="88.6">2.94K</text>
<text x="217.3" y="84.6">100R</text>
<text x="217.3" y="87.9">R37</text>
<text x="33.9" y="90.3">R11</text>
<text x="33.9" y="94">3.01K</text>
<text x="45.6" y="90.3">R9</text>
<text x="45.6" y="94">10K</text>
<text x="59.8" y="90.7">C7</text>
<text x="59.8" y="93.1">CAP</text>
<text x="81.6" y="90.9">1.1R</text>
<text x="149.8" y="93.3">R22</text>
<text x="149.8" y="95.7">1.82K</text>
<text x="217.3" y="91.6">100R</text>
<text x="217.3" y="94.9">R33</text>
<text x="31.2" y="100.3">D5</text>
<text x="78.3" y="100.3">D2</text>
<text x="139.7" y="99.7">R25</text>
<text x="163.2" y="97.8">C20</text>
<text x="163.2" y="100.1">CAP 2</text>
<text x="175.2" y="97.8">U3A</text>
<text x="217.3" y="98.7">100R</text>
<text x="24.5" y="107.2">C2</text>
<text x="31.2" y="107.4">DIODE</text>
<text x="48.7" y="107.4">R21</text>
<text x="71.5" y="107.2">C6</text>
<text x="78.3" y="107.4">DIODE</text>
<text x="139.7" y="103.4">20K</text>
<text x="139.7" y="106.7">R18</text>
<text x="163.2" y="104.8">C22</text>
<text x="163.2" y="107.2">CAP</text>
<text x="172.9" y="105.3">393</text>
<text x="184.4" y="102">R26</text>
<text x="184.4" y="105.8">5.1K</text>
<text x="22.1" y="111.9">33u/25V</text>
<text x="48.7" y="109.7">68R</text>
<text x="62.1" y="109.5">C3</text>
<text x="62.1" y="111.9">CAP</text>
<text x="69.2" y="111.9">220u/25V</text>
<text x="139.7" y="110.4">2.21K</text>
<text x="151.5" y="111.9">D9</text>
<text x="163.2" y="111.9">C18</text>
<text x="236.1" y="109.1">R29</text>
<text x="236.1" y="112.8">68R</text>
<text x="151.5" y="114.2">DIODE</text>
<text x="163.2" y="114.2">CAP</text>
<text x="177.3" y="114.2">C21</text>
<text x="177.3" y="116.6">CAP</text>
<text x="179.4" y="130.7">RY1</text>
<text x="160.9" y="135.6">D?</text>
<text x="179.7" y="134.9">NTC1</text>
<text x="248.6" y="135.6">R38</text>
<text x="248.6" y="137.9">2.21K</text>
<text x="179.7" y="138.6">80R</text>
<text x="193.8" y="140.1">C9</text>
<text x="193.8" y="142.4">330u</text>
<text x="203.2" y="140.1">C8</text>
<text x="203.2" y="142.4">330u</text>
<text x="212.6" y="140.1">C27</text>
<text x="212.6" y="142.4">330u</text>
<text x="97.4" y="148.9">R36</text>
<text x="160.9" y="149.7">P543A01</text>
<text x="212.6" y="146.7">R48</text>
<text x="248.6" y="147.3">R23</text>
<text x="248.6" y="149.7">10.2K</text>
<text x="259.4" y="147.1">U5</text>
<text x="259.4" y="149.5">TL431</text>
<text x="31.5" y="153.7">R10</text>
<text x="43.3" y="153.7">R15</text>
<text x="55" y="153.7">R14</text>
<text x="85.3" y="154.1">U3B</text>
<text x="97.4" y="152.8">10K</text>
<text x="118.5" y="154.4">Q2</text>
<text x="212.6" y="150.4">0.051</text>
<text x="212.6" y="153.7">R49</text>
<text x="31.5" y="157.4">221K</text>
<text x="43.3" y="157.4">221K</text>
<text x="55" y="157.4">221K</text>
<text x="65.1" y="159.1">R16</text>
<text x="65.1" y="161.4">6.65K</text>
<text x="73.8" y="158.8">C37</text>
<text x="73.8" y="161.2">CAP</text>
<text x="85.3" y="161.6">393</text>
<text x="97.4" y="156.1">R39</text>
<text x="97.4" y="159.8">5.1K</text>
<text x="118.5" y="156.7">PNP</text>
<text x="212.3" y="159.3">ZD1</text>
<text x="212.6" y="157.4">0.051</text>
<text x="248.6" y="159.1">R41</text>
<text x="248.6" y="161.4">5.11K</text>
<text x="73.8" y="165.5">R28</text>
<text x="85.3" y="163.8">D11</text>
<text x="118.5" y="163.1">R45</text>
<text x="118.5" y="166.8">100R</text>
<text x="212.3" y="165.9">ZENER2</text>
<text x="62.1" y="172.5">R27</text>
<text x="73.8" y="169.2">45.3K</text>
<text x="73.8" y="172.5">R20</text>
<text x="85.3" y="170.8">DIODE</text>
<text x="128.6" y="168.5">R46</text>
<text x="128.6" y="170.8">300R</text>
<text x="62.1" y="176.2">4.87K</text>
<text x="73.8" y="176.2">5.11K</text>
<text x="264.3" y="192">李和明</text>
<text x="266.7" y="189.6">1/1</text>
</g>
<g font-size="2.1" fill="#800000">
<text x="24.2" y="31.1">P2</text>
<text x="130.7" y="31.1">+5V</text>
<text x="186.5" y="31.1">+15V</text>
<text x="189.6" y="35.7">+5V</text>
<text x="269.5" y="38.1">+15v</text>
<text x="192.9" y="42.8">G1'</text>
<text x="192.9" y="45.1">G3'</text>
<text x="192.9" y="47.5">G5'</text>
<text x="269.5" y="47.5">G1</text>
<text x="145.8" y="49.9">G5'</text>
<text x="145.8" y="52.2">G3'</text>
<text x="175.4" y="49.9">G6'</text>
<text x="175.4" y="52.2">G4'</text>
<text x="180.3" y="48.7">+5V</text>
<text x="130.7" y="56.9">+12V</text>
<text x="145.8" y="54.5">G1'</text>
<text x="146.3" y="59.3">US</text>
<text x="175.4" y="54.5">G2'</text>
<text x="188.1" y="54.5">G2'</text>
<text x="188.1" y="56.9">G4'</text>
<text x="188.1" y="59.3">G6'</text>
<text x="269.5" y="54.5">+15v</text>
<text x="144.2" y="61.6">+15V</text>
<text x="145.1" y="63.9">+5V</text>
<text x="269.5" y="63.9">G3</text>
<text x="130.7" y="68.7">12G</text>
<text x="175.4" y="66.3">RY</text>
<text x="269.5" y="68.7">+15v</text>
<text x="123.7" y="75.7">+24V</text>
<text x="145.1" y="73.3">24G</text>
<text x="145.1" y="75.7">12G</text>
<text x="175.4" y="73.3">+24V</text>
<text x="175.4" y="75.7">+12V</text>
<text x="229.5" y="82.7">G2</text>
<text x="269.5" y="78.1">G5</text>
<text x="25.1" y="85.1">+5V</text>
<text x="123.7" y="87.5">24G</text>
<text x="229.5" y="89.8">G4</text>
<text x="57.7" y="100.3">+15V</text>
<text x="129.4" y="101.5">VREF</text>
<text x="229.5" y="96.9">G6</text>
<text x="196.6" y="103.9">+5V</text>
<text x="177.8" y="110.9">+15V</text>
<text x="248.3" y="110.9">RY</text>
<text x="248.3" y="120.3">+15V</text>
<text x="245.8" y="128.5">+15V</text>
<text x="224.8" y="136.8">P2</text>
<text x="151" y="139.1">L1</text>
<text x="254.7" y="140.3">VREF</text>
<text x="151" y="146.1">L2</text>
<text x="224.8" y="148.5">N2</text>
<text x="24.2" y="155.5">P2</text>
<text x="63.2" y="152">US</text>
<text x="119" y="150.9">+15V</text>
<text x="130.7" y="164.9">G7</text>
<text x="51.7" y="174.3">VREF</text>
</g>
<g font-size="1.9" fill="#000080">
<text x="193.8" y="51.2">7</text>
<text x="193.8" y="53.5">8</text>
<text x="198.5" y="48.9">6</text>
<text x="200.8" y="48.9">5</text>
<text x="203.2" y="48.9">4</text>
<text x="205.6" y="48.9">3</text>
<text x="215" y="48.9">43</text>
<text x="217.3" y="48.9">42</text>
<text x="219.6" y="48.9">41</text>
<text x="118.5" y="58.3">78M12</text>
<text x="118.5" y="55.9">U2</text>
<text x="193.8" y="55.9">9</text>
<text x="193.8" y="58.3">10</text>
<text x="224.4" y="58.3">36</text>
<text x="224.4" y="55.9">37</text>
<text x="193.8" y="60.6">11</text>
<text x="193.8" y="62.9">12</text>
<text x="193.8" y="65.3">13</text>
<text x="224.4" y="60.6">35</text>
<text x="193.8" y="67.7">14</text>
<text x="193.8" y="69.9">15</text>
<text x="224.4" y="69.9">31</text>
<text x="193.8" y="72.3">16</text>
<text x="193.8" y="74.7">17</text>
<text x="224.4" y="74.7">29</text>
<text x="224.4" y="72.3">30</text>
<text x="196.1" y="79.3">18</text>
<text x="198.5" y="79.3">19</text>
<text x="200.8" y="79.3">20</text>
<text x="203.2" y="79.3">21</text>
<text x="205.6" y="79.3">22</text>
<text x="207.9" y="79.3">23</text>
<text x="210.2" y="79.3">24</text>
<text x="212.6" y="79.3">25</text>
<text x="175" y="100.5">4</text>
<text x="167.9" y="105.2">3</text>
<text x="175" y="107.5">8</text>
<text x="179.7" y="102.9">1</text>
<text x="226.7" y="116.9">RY1</text>
<text x="78.6" y="154.5">6</text>
<text x="78.6" y="159.2">5</text>
<text x="90.3" y="156.9">7</text>
</g>
</svg>
